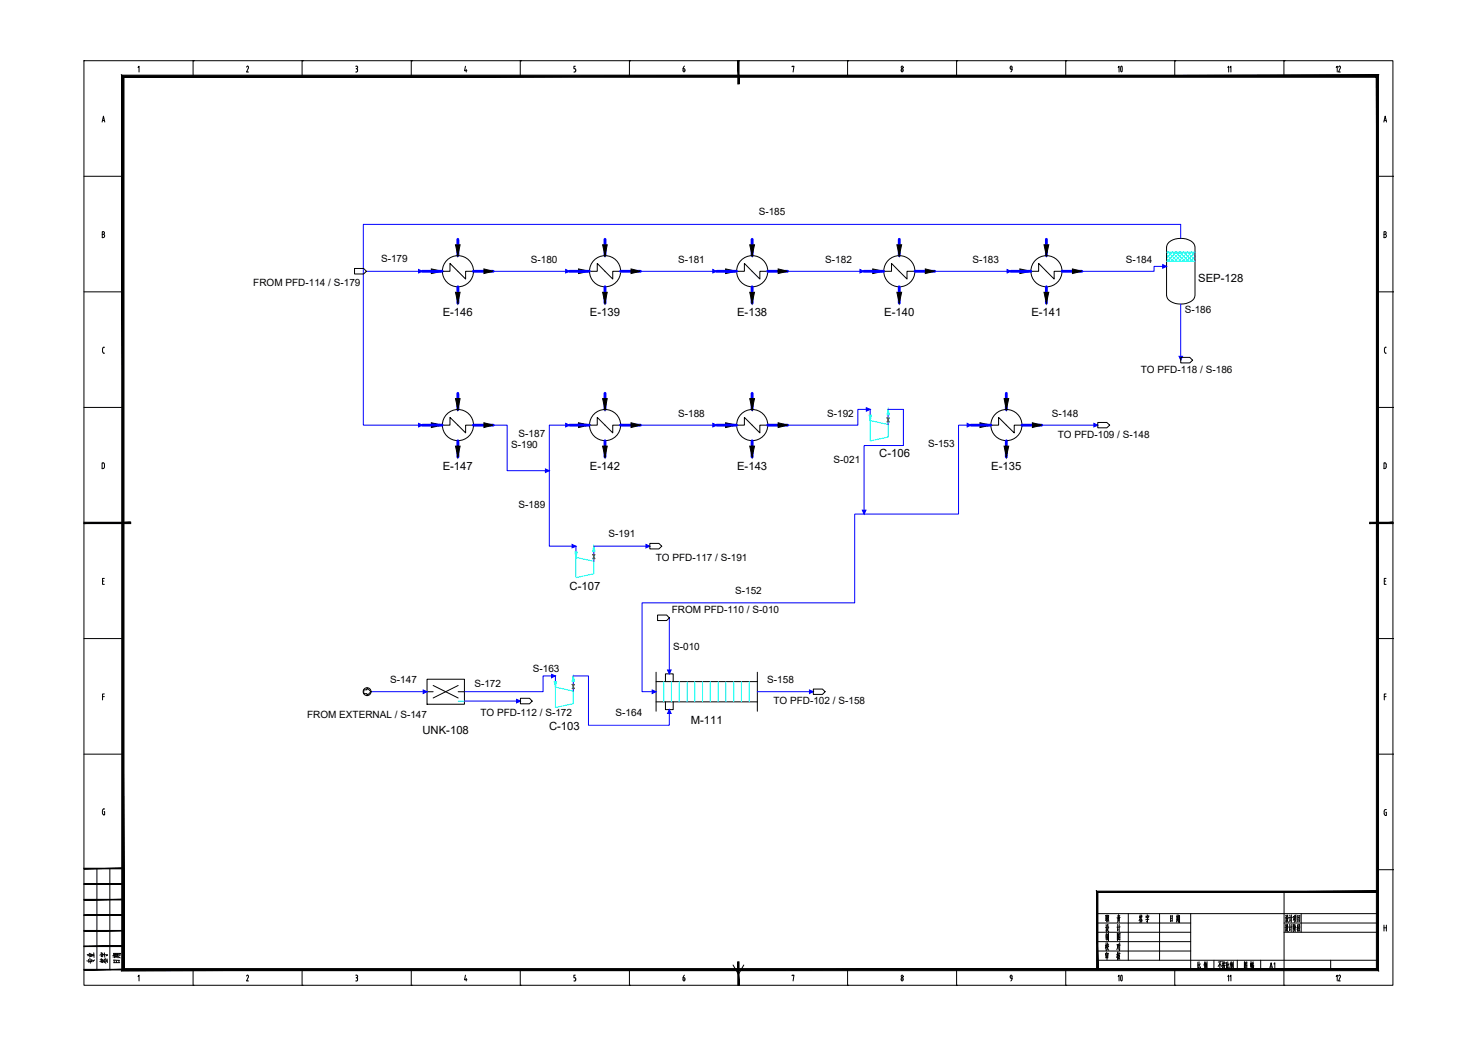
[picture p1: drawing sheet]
<svg xmlns="http://www.w3.org/2000/svg" width="420mm" height="297mm" viewBox="0 0 420 297" stroke-linecap="round" stroke-linejoin="round" font-family="sans-serif">
<g fill="none" stroke="#000" stroke-width=".28">
<path d="M23.9 17.3h372.1v262.8h-372.1zM39.2 19.2l.3-.4v1.7M54.9 17.3h.1M54.9 17.3v4.4M70.4 18.8l.2 .2v.3M70.4 18.8l-.3 .3M70.6 19.4l-.5 1.1h.5M85.9 17.3h.1M85.9 17.3v4.4M101.1 18.8h.3M101.2 19.5h.2M101.4 18.8l.3 .3-.3 .4"/>
<path d="M101.4 19.5l.3 .4M101.6 19.9v.2M116.9 17.3h.1M116.9 17.3v4.4M132.3 18.8l-.2 1.3h.6M132.5 19.7v.8M147.9 17.3h.1M147.9 17.3v4.4M163.6 18.8h-.5v.7l.5 .1v.5M178.9 17.3h.1M178.9 17.3v4.4M194.6 18.8l-.4 .7"/>
<path d="M194.7 19.9v.2M194.7 19.9l-.1-.3-.4-.1v.6M209.9 17.3h.1M225.2 19v-.2h.5l-.2 1.7M240.9 17.3h.1M240.9 17.3v4.4M256.7 19.9v.2M256.7 19.9l-.2-.4-.3 .6M271.9 17.3h.1M271.9 17.3v4.4M287.2 19.1l.3-.3 .2 .3M287.2 19.4l.3 .3"/>
<path d="M287.2 19.2v.2M287.7 19.2v.5h-.3M287.7 19.6l-.4 .8M303 17.3h.1M303 17.3v4.4M334 17.3h.1M334 17.3v4.4M365 17.3h.1M365 17.3v4.4M29 34.7l.4-1.7 .4 1.7M29.1 34.2h.6M101.1 20.5h.3"/>
<path d="M101.7 20.1l-.3 .3M163.7 20.1l-.1 .3-.5 .1M194.2 20.1l.2 .3 .3-.3M256.2 20.1l.3 .3 .2-.3M393.4 34.7l.4-1.7 .4 1.7M393.5 34.2h.6M23.9 50.1h11.1M391.6 50.1h4.4M396 50.1h.1M29.1 65.9l.6 .1v.4l-.3 .2 .3 .5-.1 .3-.5 .1zM29.1 66.6h.3M393.4 65.9l.6 .1v.4l-.2 .2 .3 .5-.1 .3-.6 .1z"/>
<path d="M393.4 66.6h.4M23.9 83h11.1M29.2 99.1v.9M29.2 100l.3 .4M29.4 98.7h.3M29.5 98.7l-.3 .4M391.6 83h4.4M393.6 100l.3 .4M394.1 98.7l-.5 .2v1.1M396 83h.1M23.9 115.8h11.1M29.4 100.4h.3"/>
<path d="M391.6 115.8h4.4M393.9 100.4h.2M396 115.8h.1M29 131.6h.5l.2 .5v.8l-.7 .3zM393.4 131.6h.5l.2 .5-.1 .8-.6 .3zM396 148.7h.1M29.2 165.2h.3M29.7 164.4h-.5v1.7h.5M393.5 165.2h.4M394 164.4h-.5v1.7h.5M23.9 181.5h11.1M29.2 198h.5"/>
<path d="M29.7 197.3h-.5v1.7M391.6 181.5h4.4M393.5 198h.5M394 197.3h-.5v1.7M396 181.5h.1M23.9 214.4h11.1M391.6 214.4h4.4M396 214.4h.1M29.2 231.1l.3 .5M29.4 229.9h.3M29.5 229.9l-.3 .3-.1 1M29.6 230.7h.1v.9h-.3"/>
<path d="M393.8 230.1h.3M393.8 230.1l-.3 .5 .1 .9 .2 .3M393.9 230.9h.2v.9h-.3M27.5 246.9v28.7M31.2 246.9v28.7M311.9 259.7h79.7M320.7 259.7v13.3M326.1 260l.1 .3M329.6 259.7v13.3M334.9 260l-.1 1.4M338.5 259.7v15.9M365 253.5v26.6"/>
<path d="M369.9 259.7v5.3M391.6 247.2h4.4M396 247.2h.1M39.2 277.6l.3-.4v1.6M54.9 275.6v4.5M70.1 277.4l.3-.2 .2 .4-.5 1.2h.5M85.9 275.6v4.5M101.1 277.2h.3M101.1 278.8h.3M101.2 277.9h.2M101.4 277.2l.2 .2v.3l-.2 .2 .3 .4M101.6 278.3v.2"/>
<path d="M101.7 278.5l-.3 .3M116.9 275.6v4.5M132.3 277.2l-.2 1.3h.6M132.5 278.1v.7M147.9 275.6v4.5M163.4 277.9l.3 .4M163.6 277.2h-.5v.7h.3M163.6 278.3v.2M163.7 278.5l-.1 .3h-.5M178.9 275.6v4.5M194.2 278.5l.2 .3 .3-.3M194.4 277.9h-.2v.6"/>
<path d="M194.5 277.9l.2 .4M194.6 277.2l-.4 .7M194.7 278.3v.2M208.4 274.3l1.5 2.6 1.5-2.6M225.2 277.4v-.2h.5l-.2 1.6M240.9 275.6v4.5M256.2 278.3l.3-.4 .2 .4M256.2 278.5l.3 .3 .2-.3M256.2 278.3v.2M256.7 278.3v.2M271.9 275.6v4.5M287.2 277.5l.3-.3 .2 .3"/>
<path d="M287.2 277.6l.3 .5M287.7 277.6v.5h-.3M287.7 278.1l-.4 .7M303 275.6v4.5M311.9 273h79.7M311.9 262.4h26.6M311.9 265h26.6M311.9 267.7h26.6M311.9 270.3h26.6M324 261.6l.1 .3M324.1 260l-.2 .9M324.1 260.5l.1 .3"/>
<path d="M324.3 260.8l.5 .8M324.3 261.5v.4M324.3 260.7l-.5 1M324.3 260.4l-.3 .1M324.4 261.3h-.4M324.5 260.1l-.2 .6M324.5 260.5l.1 .3M324.5 261.5l-.1 .6M324.6 262l-.6 .2M324.7 260.4l-.3 .1M325.8 260.3v.5M326.2 261v1.2l-.2-.3"/>
<path d="M326.3 260.7l-.4 .1M326.4 260.7l-.2 .4M326.6 260.3l-.1 .4M326.6 260.4l-.8 .1M326.6 261.3l-.9 .1M332.8 260.3v1.7M333.1 261l-.3 .1M333.2 260.3l-.4 .1M333.2 261.7l-.4 .1M333.3 260.3l-.1 1.6M334 275.6v4.5M334.6 260.1v1.3"/>
<path d="M334.6 261.6l-.2 .5M334.8 261.6l.1 .3M334.8 260.8h-.2M334.8 261.1h-.2M335 260.4l-.5 .1M335 261.4l-.6 .1M335.1 260.2v1.1M335.3 261.2l-.2 .1-.1 .9M335.3 260.7l-.2 .1M335.3 260.2v2l-.1-.2M335.3 260.3h-.2M340.5 273.5v1.7"/>
<path d="M340.8 274.2l-.3 .1M340.8 274.9l-.4 .5M340.9 273.4v1.8l.2 .1h.2v-.5M341.2 274l-.3 .6M342.5 273.7v1.7M342.5 273.3l-.2 1M342.6 274.4l.1 .3M342.6 274.1l.2-.1-.2 1.3M342.7 273.7l-.2 .9M342.9 273.6l-.3 .1M343 273.9v.9M343.1 273.3v2.1l-.1-.3"/>
<path d="M345.1 273v2.6M346.8 273.9v1.5M346.9 273.4l-.6 1.3M346.9 274.1l.3 .6M347.2 273.3l-.9 .2M347.6 273.2v2.2l-.1-.2M347.7 274.3l-.3 .3M347.7 273.9l-.3 .1M347.8 273.6v.5M348 273.9l-.1 .9 .4 .6M348 273.3l.1 .3M348.1 274.4l-.4 1.1"/>
<path d="M348.3 273.7l-.5 .1M348.3 273.6l-.1 .4M348.3 274.4l-.6 .1M348.7 273.5v1.7M348.9 274.9l-.3 .5M348.9 274.2l-.2 .1M349 273.4v1.8l.2 .1h.2v-.5M349.4 273.9l-.4 .7M349.9 273.7v1.7M350 273.3l-.3 1M350 274.4l.2 .3M350.1 274.1l.2-.1-.3 1.2"/>
<path d="M350.2 273.7l-.2 .9M350.3 273.6l-.3 .1M350.4 273.9v.9M350.6 273.3v2.1l-.2-.3M351.7 273v2.6M353.8 275.2l.6 .1M353.8 273.4v2M354 274.1l.4 .5M354 274.9l.2 .2M354.1 274.6l.1 .2M354.1 273.7l-.2 .6M354.2 273.9h-.2"/>
<path d="M354.3 273.8l-.5 .9M354.4 273.4v2M354.4 273.5l-.6 .1M355.5 273.8v.9M355.6 273.3v2.1M355.8 273.8v.9l-.1-.1M355.8 273.9l-.3 .1M355.9 274.4v1M356 273.8v.6M356.1 274.5v.8M356.3 273.8v.4h-.3M356.3 273.8h-.3"/>
<path d="M356.3 274.9h-.4M356.3 275.3l-.4 .1M356.3 274.4l-.4 .1M356.3 273.5h-.4M356.4 274.4l-.1 1M365 262.4h26.6M365 265h26.6M365.4 262.8l.1 .4M365.5 260.2l.1 .3M365.5 263.5l-.2 .1M365.5 263.4v1M365.6 260.8l-.3 .1"/>
<path d="M365.6 260.8v1M365.7 264.1l-.3 .6M365.7 263.9l.4 .9h.2M365.7 261.5l-.2 .5M365.8 261.3l.5 .8M365.8 263.2l-.2 .6M365.8 262.9l.2-.1v.6l.2 .1M365.8 262.8v.4M365.8 260.1l-.1 1M366 260.1v.6l.3 .1M366 260.2h-.2M366 263.7l-.3 .1"/>
<path d="M366.1 263.6l-.6 1.2M366.1 261l-.5 1.2M366.1 261.1h-.4M366.6 262.8l.1 .4M366.6 263.4v1.1M366.6 260.1l.2 .4M366.6 263.5h-.2M366.7 260.8h-.2M366.7 260.7v1.2M366.8 264.1l-.2 .5M366.8 261.5l-.2 .4M367.1 262.7v2.1"/>
<path d="M367.1 260v2.2M367.3 263.5l-.5 .1M367.4 260.8l-.6 .1M367.6 262.7v2.1M367.8 260.5v.9M367.8 262.9h-.2M367.8 262.8l-.1 1.3v-.2M367.9 260.5h-.3M368 261.3l-.4 .3M368 263.6l-.3 1.2M368 260.5v1.1M368.1 262.9l.4 .8"/>
<path d="M368.1 262.7l-.3 1M368.2 263.5v1.3M368.2 260.8l-.3 1.4M368.2 260.2v.4M368.2 261.6l.3 .5M368.4 260.6l-.4 .1M368.4 260.5v1.1M368.5 260.1l-.5 .1M368.8 262.9v1.8M368.9 260.2v1.8M369 263.6l-.2 .1M369 263.3h-.2"/>
<path d="M369 263.9l-.3 .2M369 262.8l-.2 .2M369.2 263.9l.4 .8M369.3 262.8l-.2 .9M369.4 261.2l-.5 .1M369.4 260.8h-.5M369.4 263.4l.2 .1M369.4 262.9h-.1M369.4 262.8v.6M369.4 263.8h-.2M369.5 263.7l-.5 1.1M369.5 261.7l-.6 .1"/>
<path d="M369.5 260.3l-.6 .1M369.5 260.2v1.8M378.3 273v2.6M393.4 263v1.7M393.4 263.7h.7M394.1 263v1.7M54.9 280.1h.1M85.9 280.1h.1M116.9 280.1h.1M147.9 280.1h.1M178.9 280.1h.1M209.9 280.1h.1"/>
<path d="M240.9 280.1h.1M271.9 280.1h.1M303 280.1h.1M334 280.1h.1M365 280.1h.1"/>
<circle cx="256.4" cy="19.1" r=".32"/>
<circle cx="256.4" cy="277.5" r=".32"/>
</g>
<g fill="#000" stroke="#000" stroke-width=".28">
<path d="M209.7 17.3l.4 6.6v-6.6zM209.7 17.3l.4 6.6h-.4z"/>
<path d="M34.6 21.4l.6 253.9v-253.3zM34.6 21.4l.6 253.9-.6 .6zM34.6 275.9l356.7-.6h-356.1zM34.6 275.9l356.7-.6 .6 .6zM391.3 22v253.3l.6 .6zM391.9 21.4v254.5l-.6-253.9zM35.2 22h356.1l.6-.6zM34.6 21.4h357.3l-356.7 .6z"/>
<path d="M23.9 148.4v.4l13.3-.4zM23.9 148.8l13.3-.4v.4z"/>
<path d="M389.4 148.8h6.6v-.4zM389.4 148.4h6.6l-6.6 .4z"/>
<path d="M23.9 255.8h11.1v-.2zM23.9 255.6h11.1l-11.1 .2z"/>
<path d="M23.9 251.4h11.1v-.2zM23.9 251.2h11.1l-11.1 .2z"/>
<path d="M23.9 247h11.1v-.2zM23.9 246.8h11.1l-11.1 .2z"/>
<path d="M312.1 253.7h79.5v-.4zM311.7 253.3h79.9l-79.5 .4zM311.7 253.3l.4 22.3v-21.9zM311.7 253.3l.4 22.3h-.4z"/>
<path d="M23.9 275.7h11.1v-.2zM23.9 275.5h11.1l-11.1 .2z"/>
<path d="M23.9 269.1h11.1v-.2zM23.9 268.9h11.1l-11.1 .2z"/>
<path d="M23.9 264.7h11.1v-.2zM23.9 264.5h11.1l-11.1 .2z"/>
<path d="M23.9 260.2h11.1v-.2zM23.9 260h11.1l-11.1 .2z"/>
<path d="M209.7 273.4v6.7h.4zM209.7 273.4h.4v6.7z"/>
</g>
<g fill="none" stroke="#00f" stroke-width=".8">
<path d="M120.1 77.1h5.6M130.2 68v4.7M134.6 77.1h5.6M161.9 77.1h5.6M172 68v4.7M176.4 77.1h5.7M203.7 77.1h5.7M213.8 68v4.7M218.2 77.1h5.7M245.6 77.1h5.6M255.6 68v4.7M260.1 77.1h5.6"/>
<path d="M287.4 77.1h5.7M297.5 68v4.7M301.9 77.1h5.6M130.2 81.5v4.7M172 81.5v4.7M213.8 81.5v4.7M255.6 81.5v4.7M297.5 81.5v4.7M130.2 111.8v4.6M172 111.8v4.6M213.8 111.8v4.6M286.1 111.8v4.6"/>
<path d="M120.1 120.8h5.6M130.2 125.3v4.6M134.6 120.8h5.6M161.9 120.8h5.6M172 125.3v4.6M176.4 120.8h5.7M203.7 120.8h5.7M213.8 125.3v4.6M218.2 120.8h5.7M276 120.8h5.7M286.1 125.3v4.6M290.5 120.8h5.6"/>
</g>
<g fill="#000" stroke="#000" stroke-width=".28">
<path d="M122.6 76.4l3.1 .7-3.1 .7zM129.5 69.6h1.3l-.6 3.1zM137.6 76.4l2.6 .7-2.6 .7zM164.5 76.4l3 .7-3 .7zM171.3 69.6h1.3l-.6 3.1zM179.4 76.4l2.7 .7-2.7 .7zM206.3 76.4l3.1 .7-3.1 .7zM213.1 69.6h1.4l-.7 3.1zM221.2 76.4l2.7 .7-2.7 .7zM248.1 76.4l3.1 .7-3.1 .7zM255 69.6h1.3l-.7 3.1zM263 76.4l2.7 .7-2.7 .7z"/>
<path d="M289.9 76.4l3.2 .7-3.2 .7zM296.8 69.6h1.3l-.6 3.1zM304.9 76.4l2.6 .7-2.6 .7zM129.5 83.1h1.3l-.6 3.1zM171.3 83.1h1.3l-.6 3.1zM213.1 83.1h1.4l-.7 3.1zM255 83.1h1.3l-.7 3.1zM296.8 83.1h1.3l-.6 3.1zM129.5 113.3h1.3l-.6 3.1zM171.3 113.3h1.3l-.6 3.1zM213.1 113.3h1.4l-.7 3.1zM285.4 113.3h1.4l-.7 3.1z"/>
<path d="M122.6 120.2l3.1 .6-3.1 .7zM129.5 126.8h1.3l-.6 3.1zM137.6 120.2l2.6 .6-2.6 .7zM164.5 120.2l3 .6-3 .7zM171.3 126.8h1.3l-.6 3.1zM179.4 120.2l2.7 .6-2.7 .7zM206.3 120.2l3.1 .6-3.1 .7zM213.1 126.8h1.4l-.7 3.1zM221.2 120.2l2.7 .6-2.7 .7zM278.6 120.2l3.1 .6-3.1 .7zM285.4 126.8h1.4l-.7 3.1zM293.5 120.2l2.6 .6-2.6 .7z"/>
</g>
<g fill="none" stroke="#000" stroke-width=".28">
<path d="M125.7 77.1h2.2v-2.2l4.5 4.4v-2.2h2.2M167.5 77.1h2.3v-2.2l4.4 4.4v-2.2h2.2M209.4 77.1h2.2v-2.2l4.4 4.4v-2.2h2.2M251.2 77.1h2.2v-2.2l4.4 4.4v-2.2h2.3M293.1 77.1h2.2v-2.2l4.4 4.4v-2.2h2.2M332.3 68.9a5.5 5.5 0 0 1 7.1 .4l.3 1v13.6a3.5 3.5 0 0 1-4.1 2.5 3.5 3.5 0 0 1-4-2.5v-13.6zM125.7 120.8h2.2v-2.2l4.5 4.4v-2.2h2.2M167.5 120.8h2.3v-2.2l4.4 4.4v-2.2h2.2M209.4 120.8h2.2v-2.2l4.4 4.4v-2.2h2.2M281.7 120.8h2.2v-2.2l4.4 4.4v-2.2h2.2M186.5 199.5h28.8M186.5 191.1v11.1"/>
<path d="M186.5 193.7h28.8M189.2 193.7v-2.2h2.2v2.2M189.2 199.5v2.2h2.2v-2.2M215.3 191.1v11.1"/>
<circle cx="130.2" cy="77.1" r="4.4"/>
<circle cx="172" cy="77.1" r="4.4"/>
<circle cx="213.8" cy="77.1" r="4.4"/>
<circle cx="255.7" cy="77.1" r="4.4"/>
<circle cx="297.5" cy="77.1" r="4.4"/>
<circle cx="130.2" cy="120.8" r="4.4"/>
<circle cx="172" cy="120.8" r="4.4"/>
<circle cx="213.8" cy="120.8" r="4.4"/>
<circle cx="286.1" cy="120.8" r="4.4"/>
</g>
<!-- layer: EQUIPMENT -->
<path d="M247.4 119.5l5.1 1.2v3.5l-5.1 1.1zM247.4 118v1.5M163.7 158.4l5.1 1.1v3.6l-5.1 1.1zM163.7 156.9v1.5M130.2 199.3h1.8M157.9 195.3l5.1 1.2v3.5l-5.1 1.1zM157.9 193.8v1.5" fill="none" stroke="#0ff" stroke-width=".28"/>
<path d="M247.4 116.4v1.6M252.5 116.4v2.4M252.5 120v.7M163.7 155.3v1.6M168.8 155.3v2.3M168.8 158.8v.7M157.9 192.1v1.7M163 192.1v2.4M163 195.7v.8" fill="none" stroke="#00f" stroke-width=".28"/>
<path d="M252.1 118.8h.7l-.7 1.2h.7zM168.5 157.6h.6l-.6 1.2h.6zM162.6 194.5h.7l-.7 1.2h.7z" fill="none" stroke="#0f0" stroke-width=".28"/>
<g fill="#0ff" stroke="#0ff" stroke-width=".28">
<path d="M247.1 118h.6l-.3 1.5z"/>
<path d="M252.5 116.4l.3 1.5h-.6z"/>
<path d="M163.4 156.9h.7l-.4 1.5z"/>
<path d="M168.8 155.3l.3 1.5h-.6z"/>
<path d="M157.6 193.8h.6l-.3 1.5z"/>
<path d="M163 192.1l.3 1.6h-.7z"/>
</g>
<g fill="none" stroke="#0ff" stroke-width=".28">
<path d="M331.6 73.4l.8 .8M331.6 72.3l1.9 1.9M331.6 71.7h8.1M331.6 74.2h8.1M332 71.7l2.6 2.5M332.2 71.7l-.6 .5M333.1 71.7l2.6 2.5M333.3 71.7l-1.7 1.6M334.2 71.7l2.6 2.5M334.4 71.7l-2.6 2.5M335.3 71.7l2.6 2.5M335.5 71.7l-2.6 2.5"/>
<path d="M336.4 71.7l2.6 2.5M336.6 71.7l-2.6 2.5M337.5 71.7l2.2 2.2M337.7 71.7l-2.6 2.5M338.6 71.7l1.1 1.1M338.8 71.7l-2.6 2.5M339.7 71.8l-2.4 2.4M339.7 72.9l-1.3 1.3M339.7 74l-.2 .2M188.7 193.7v5.8M190.9 193.7v5.8M193.1 193.7v5.8"/>
<path d="M195.3 193.7v5.8M197.5 193.7v5.8M199.7 193.7v5.8M201.9 193.7v5.8M204.2 193.7v5.8M206.4 193.7v5.8M208.6 193.7v5.8M210.8 193.7v5.8M213 193.7v5.8"/>
</g>
<!-- layer: equipment_outline -->
<path d="M121.4 193.1h10.6v7.1h-10.6z" fill="none" stroke="#000" stroke-width=".28"/>
<!-- layer: internal_symbol -->
<path d="M123.1 194.8l7.1 3.6M130.2 194.8l-7.1 3.6" fill="none" stroke="#000" stroke-width=".28"/>
<!-- layer: process_line -->
<path d="M121.4 196.6h1.7M130.2 196.6h1.8" fill="none" stroke="#000" stroke-width=".28"/>
<!-- layer: STREAM -->
<g fill="none" stroke="#00f" stroke-width=".28">
<path d="M104.2 77.1h15.9M140.2 77.1h21.7M182.1 77.1h21.6M223.9 77.1h21.7M265.7 77.1h21.7M331.6 75.7h-3.5v1.4h-20.6M335.6 67.8v-4h-232.3v57h16.8M335.6 86.4v16M247.4 116.4h-3.5v4.4h-20M252.5 116.4h4.3v10.2h-11.2v19.5M140.2 120.8h4v13h12M156.2 133.8v21.5h7.5"/>
<path d="M161.9 120.8h-5.7v13M182.1 120.8h21.6M276 120.8h-3.5v25.3h-26.9M296.1 120.8h16M168.8 155.3h15.9M245.6 146.1h-2.6v25.3h-60.5v25.2h4M190.3 175.6v15.9M105.4 196.6h16M132 199.3h15.9M157.9 192.1h-3.5v4.5h-22.4M163 192.1h4.3v14h23v-4.4M215.3 196.6h15.9"/>
</g>
<!-- layer: STREAM_ARROW -->
<g fill="#00f" stroke="#00f" stroke-width=".28">
<path d="M189.8 190.4h1l-.5 1.1z"/>
<path d="M245.1 145h1.1l-.6 1.1z"/>
<path d="M120.3 196.1l1.1 .5-1.1 .5z"/>
<path d="M311 120.3l1.1 .5-1.1 .6z"/>
<path d="M185.4 196.1l1.1 .5-1.1 .5z"/>
<path d="M274.9 120.3l1.1 .5-1.1 .6z"/>
<path d="M230.1 196.1l1.1 .5-1.1 .5z"/>
<path d="M156.8 191.7l1.1 .4-1.1 .5z"/>
<path d="M190.3 201.7l.5 1.1h-1z"/>
<path d="M146.8 198.8l1.1 .5-1.1 .5z"/>
<path d="M119 76.6l1.1 .5-1.1 .5z"/>
<path d="M160.8 76.6l1.1 .5-1.1 .5z"/>
<path d="M202.6 76.6l1.1 .5-1.1 .5z"/>
<path d="M244.5 76.6l1.1 .5-1.1 .5z"/>
<path d="M286.3 76.6l1.1 .5-1.1 .5z"/>
<path d="M330.5 75.2l1.1 .5-1.1 .5z"/>
<path d="M119 120.3l1.1 .5-1.1 .6z"/>
<path d="M335.2 101.3h1l-.6 1.1z"/>
<path d="M160.8 120.3l1.1 .5-1.1 .6z"/>
<path d="M202.6 120.3l1.1 .5-1.1 .6z"/>
<path d="M162.6 154.8l1.1 .5-1.1 .4z"/>
<path d="M155.1 133.3l1.1 .5-1.1 .5z"/>
<path d="M183.6 154.8l1.1 .5-1.1 .4z"/>
<path d="M246.3 115.9l1.1 .5-1.1 .5z"/>
</g>
<!-- layer: CONNECTOR -->
<g fill="none" stroke="#000" stroke-width=".28">
<path d="M100.8 76.3h2.6l.8 .8-.8 .8h-2.6zM335.6 101.6h2.6l.8 .8-.8 .8h-2.6zM312.1 120.1h2.5l.9 .7-.9 .8h-2.5zM184.7 154.5h2.6l.8 .8-.8 .7h-2.6zM186.9 174.8h2.6l.8 .8-.8 .8h-2.6zM103.4 196.1h.9v-.6l1.1 1.1-1.1 1.1v-.5h-.9zM147.9 198.5h2.6l.8 .8-.8 .8h-2.6zM231.2 195.9h2.6l.8 .7-.8 .8h-2.6z"/>
<circle cx="104.4" cy="196.6" r="1.12"/>
</g>
<text font-size="6.6" x="315.7" y="280.8">10</text>
<text font-size="6.2" x="315.7" y="22.2">10</text>
<g font-size="5.7">
<text x="27.9" y="275.2" transform="rotate(-90 27.9 275.2)">专业</text>
<text x="30.7" y="274.8">日期</text>
</g>
<g font-size="5.3">
<text x="312.9" y="266">设 计</text>
<text x="31.4" y="275.2" transform="rotate(-90 31.4 275.2)">签字</text>
<text x="312.9" y="271.3">校 对</text>
</g>
<g font-size="4.4">
<text x="382.1" y="21.9" transform="rotate(-90 382.1 21.9)">12</text>
<text x="363.4" y="276.6" transform="rotate(-90 363.4 276.6)">A1</text>
<text x="382.1" y="280.1" transform="rotate(-90 382.1 280.1)">12</text>
</g>
<g font-size="3.5">
<text x="350.7" y="21.9" transform="rotate(-90 350.7 21.9)">11</text>
<text x="350.7" y="280.1" transform="rotate(-90 350.7 280.1)">11</text>
</g>
<g font-size="3.2">
<text x="340.6" y="80.3">SEP-128</text>
<text x="125.8" y="89.7">E-146</text>
<text x="167.7" y="89.7">E-139</text>
<text x="209.5" y="89.7">E-138</text>
<text x="251.4" y="89.7">E-140</text>
<text x="293.2" y="89.7">E-141</text>
<text x="250" y="129.8">C-106</text>
<text x="125.8" y="133.5">E-147</text>
<text x="167.7" y="133.5">E-142</text>
<text x="209.5" y="133.5">E-143</text>
<text x="281.8" y="133.5">E-135</text>
<text x="161.9" y="167.8">C-107</text>
<text x="120.1" y="208.6">UNK-108</text>
<text x="156.1" y="207.4">C-103</text>
<text x="196.4" y="205.7">M-111</text>
</g>
<g font-size="2.8">
<text x="215.7" y="61.1">S-185</text>
<text x="108.3" y="74.5">S-179</text>
<text x="150.9" y="74.7">S-180</text>
<text x="192.8" y="74.7">S-181</text>
<text x="234.6" y="74.7">S-182</text>
<text x="276.4" y="74.7">S-183</text>
<text x="320" y="74.7">S-184</text>
<text x="72" y="81.4">FROM PFD-114 / S-179</text>
<text x="336.8" y="89.1">S-186</text>
<text x="324.3" y="105.9">TO PFD-118 / S-186</text>
<text x="192.8" y="118.4">S-188</text>
<text x="235.1" y="118.6">S-192</text>
<text x="299" y="118.4">S-148</text>
<text x="147.4" y="124.1">S-187</text>
<text x="300.7" y="124.4">TO PFD-109 / S-148</text>
<text x="145.3" y="127.3">S-190</text>
<text x="237" y="131.5">S-021</text>
<text x="263.8" y="127.2">S-153</text>
<text x="147.4" y="144.5">S-189</text>
<text x="173" y="152.6">S-191</text>
<text x="186.4" y="159.5">TO PFD-117 / S-191</text>
<text x="209" y="168.7">S-152</text>
<text x="191" y="174.1">FROM PFD-110 / S-010</text>
<text x="191.4" y="184.9">S-010</text>
<text x="151.5" y="191">S-163</text>
<text x="110.9" y="194.2">S-147</text>
<text x="134.9" y="195.3">S-172</text>
<text x="218.1" y="194.2">S-158</text>
<text x="87.3" y="204">FROM EXTERNAL / S-147</text>
<text x="136.6" y="203.5">TO PFD-112 / S-172</text>
<text x="175" y="203.5">S-164</text>
<text x="219.9" y="200.2">TO PFD-102 / S-158</text>
</g>
</svg>
